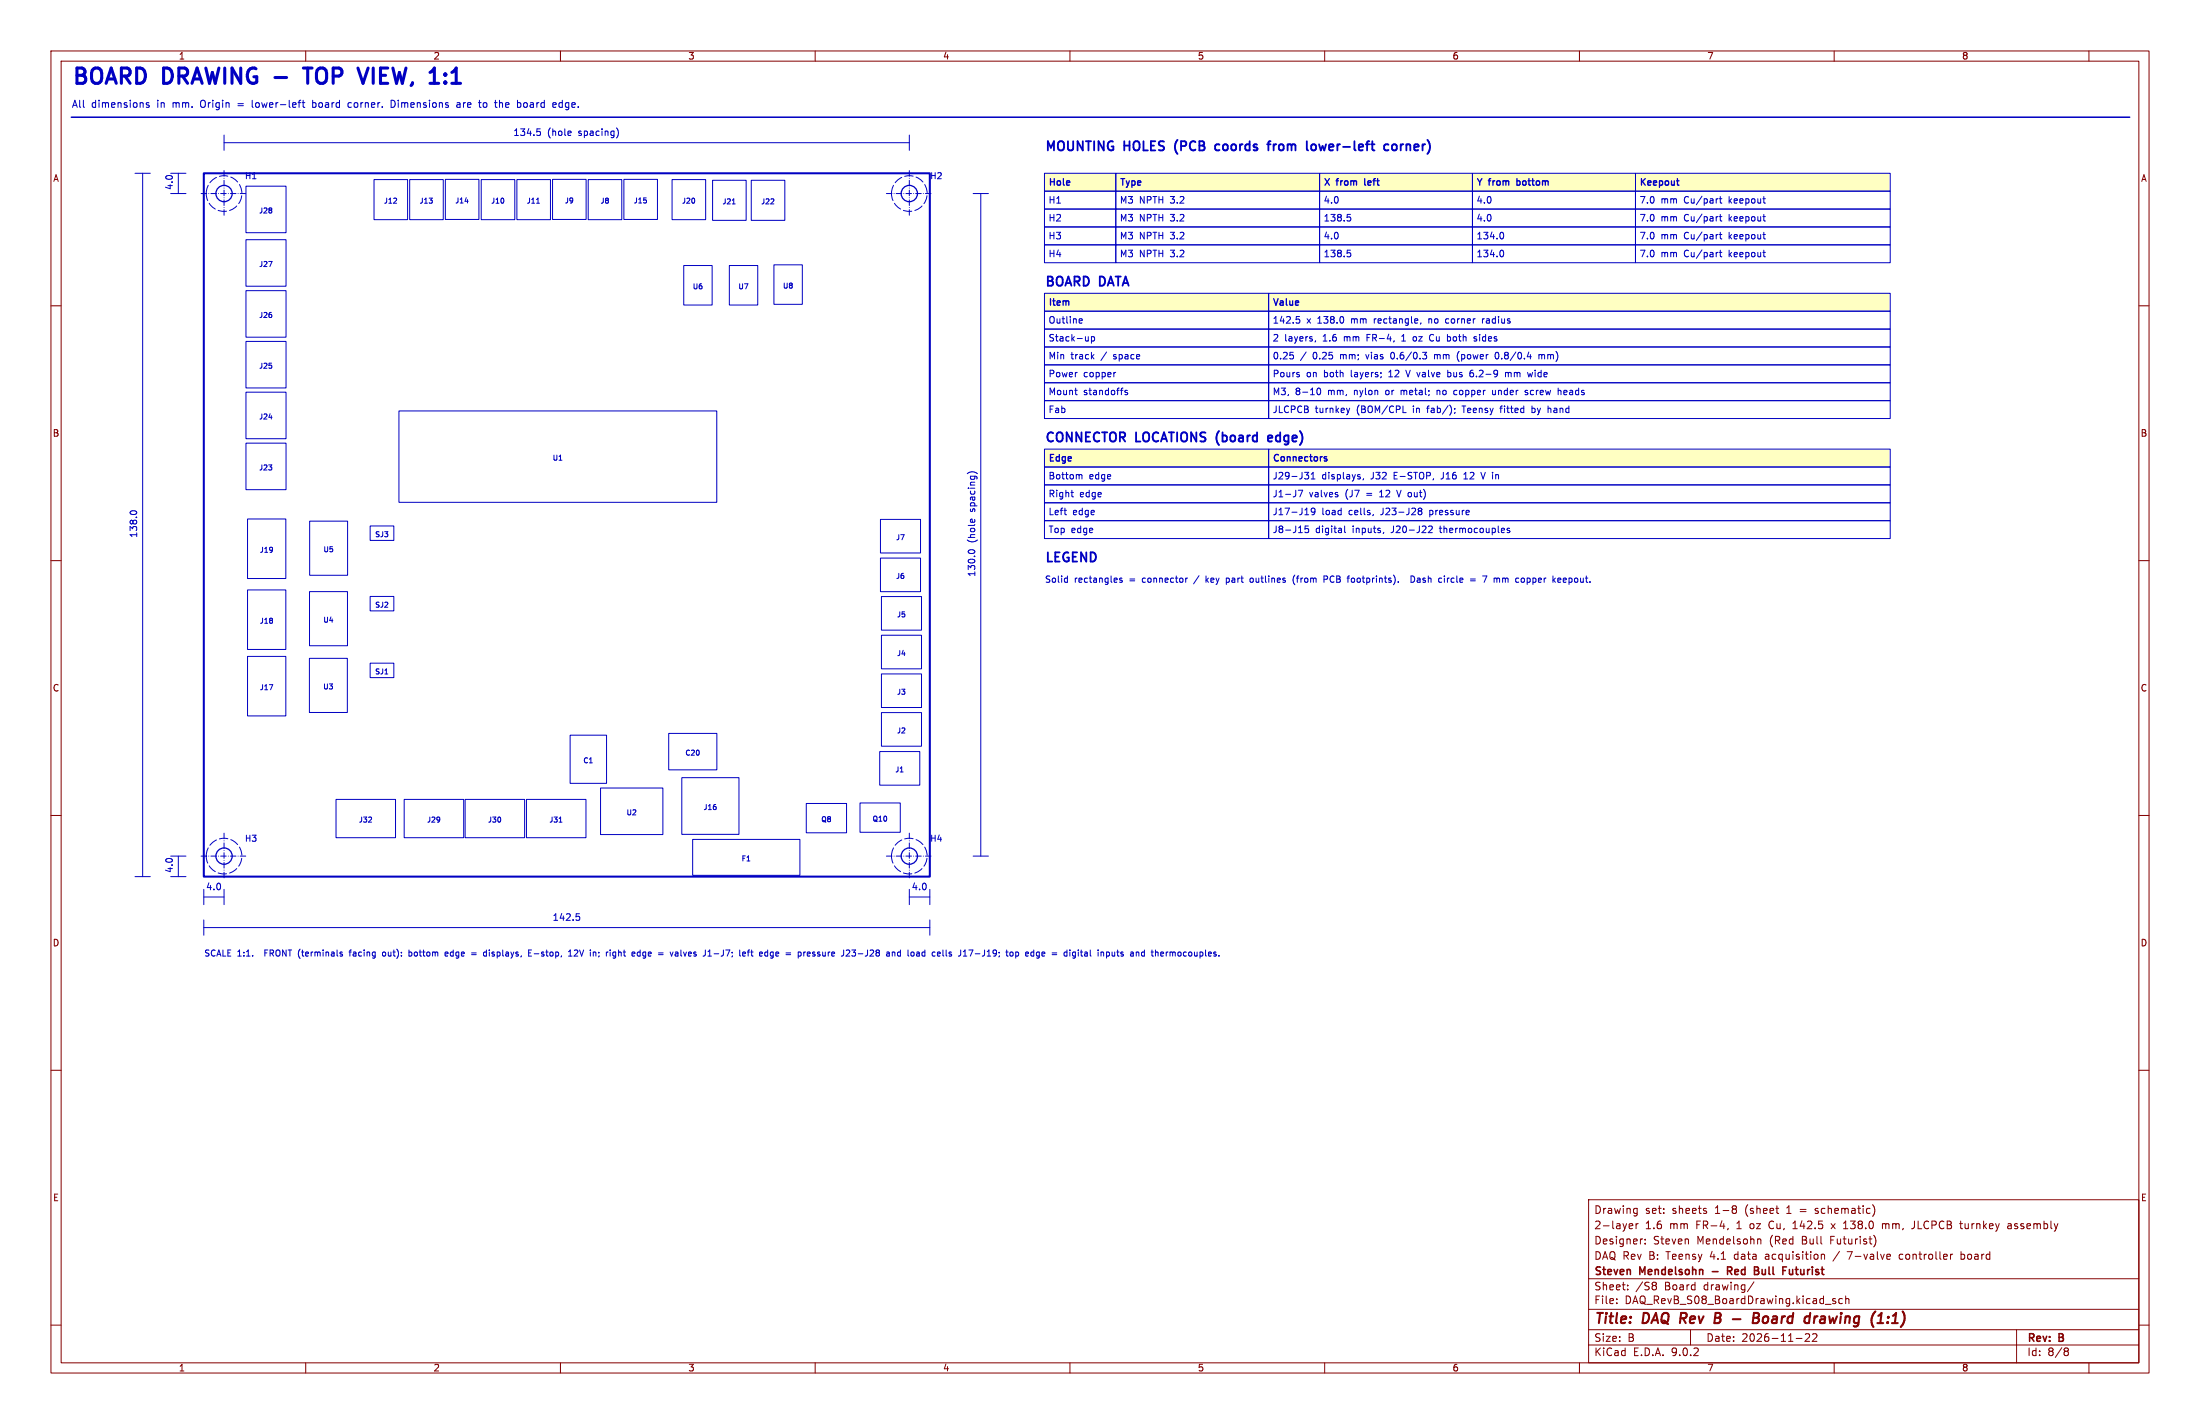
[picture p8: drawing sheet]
<svg xmlns="http://www.w3.org/2000/svg" width="432mm" height="279mm" viewBox="0 0 432 279" stroke-linecap="round" stroke-linejoin="round" font-family="sans-serif">
<g fill="none" stroke="#840000" stroke-width=".2">
<path d="M10 10h411.8v259.4h-411.8zM12 12h407.8v255.4h-407.8zM60 10v2M110 10v2M160 10v2M210 10v2M260 10v2M310 10v2M360 10v2M410 10v2M10 60h2M419.8 60h2"/>
<path d="M10 110h2M419.8 110h2M10 160h2M419.8 160h2M10 210h2M419.8 210h2M311.8 235.4h108v32h-108zM320.9 237.1l.4 .1M321.3 237.1v1.2l-.3 .3M321.3 238l-.4 .1M340.3 236.6l.4 .1 .1 .2-.3 .3M340.3 237.2h.2"/>
<path d="M340.5 237.2l.3 .2v.4l-.1 .2-.4 .1M352.2 239.8l-.3 .2M356.3 238l.1 .1M356.3 237.2v.3M362 239.9l.3-.3v1.5M367.6 236.4a1.76 1.76 0 0 1 0 2.2M375.8 239.6v1.1a.48 .48 0 0 1-.6 .4M10 260h2M311.8 256.9h108M311.8 250.9h108M317.3 255.6v.2M317.3 254.9v.1"/>
<path d="M319.5 252.9v.2M319.5 252.2v.1M319.8 241h.6M319.8 240.2l.5-.1 .2 .3-.7 .2M321.1 240.1v1M321.5 240.1l-.2 .1-.2 .2M322.3 243.1h.1M322.9 243.9v.2M322.9 243.2v.1M324.5 251.6l.5 .1 .1 .2-.3 .3M324.5 252.2h.3M324.8 252.2l.2 .2 .1 .4-.1 .2-.5 .1"/>
<path d="M339.2 241l-.2 .3M344.3 251.5l-1.3 1.9M345 243.2h.5l.1 .9M351.9 241.1h.9M357.5 246.2l.2-.1 .3 .1 .1 .9M359.4 240.1l.8 1M360.2 240.1l-.8 1M360.3 254.9l-.4-.1-.2 .2 .1 .2 .5 .2v.3h-.6M361 245.5l-1.2 1.9M361.6 254.9l-.4-.1-.3 .3 .1 .6h.6M361.8 241.1h.9M362.3 254.9l.2-.1 .3 .1 .1 .9"/>
<path d="M362.3 254.3v1.5M362.5 245.6h1M367.8 242.4a1.76 1.76 0 0 1 0 2.2M369.5 240.1v1M370 240.2l-.3-.1-.2 .1M370.8 246.1l.2 .3-.7 .2M371 247l-.2 .1M373.3 246.1l-.4 .1-.1 .2v.5l.5 .2M383.3 246.1l-.3 .1M384.9 246.2h.6M384.9 247h.6M384.9 245.6v1.5"/>
<path d="M394.1 240.2h.6l.1 .9M394.8 240.4l-.5 .1a.29 .29 0 0 0-.3 .3 .29 .29 0 0 0 .3 .3l.5-.1M419.8 260h2M60 267.4v2M110 267.4v2M160 267.4v2M210 267.4v2M260 267.4v2M310 267.4v2M311.8 263.9h108M311.8 260.9h108M331.8 260.9v3"/>
<path d="M352.5 262.6h1.2M354.3 261.8l.6-.1 .2 .1 .1 .3-.9 1.1h.9M355.8 261.8l.5-.1 .2 .1 .1 .3-.9 1.1h.9M360 267.4v2M395.8 260.9v6.5M405.4 264.5l.4 .1 .2 .2-.3 .3M405.4 265.1h.3M405.7 265.1l.2 .2 .1 .4-.2 .2-.4 .1M410 267.4v2"/>
</g>
<g fill="none" stroke="#840000" stroke-width=".4">
<path d="M336.6 258.6h.7M336.7 257.6h.7M337.3 258.6l.3 .1M337.4 259.5l-.9 .1M337.5 258.5l-.2 .1M340.1 258.8h1.5M344.1 258.6h.7M344.3 257.6l.8 .1a.51 .51 0 0 1 .1 .5 .51 .51 0 0 1-.4 .4l.3 .1a.58 .58 0 0 1-.3 .9h-.8zM346.7 258.3a.62 .62 0 0 0-.7 .4v.7l.6 .2M356.6 258.3h.1M357.5 258.8a.4 .4 0 0 0-.3 .4 .4 .4 0 0 0 .2 .4h.5M357.6 258.3l-.2 .1"/>
<path d="M370.5 259.4v.2M370.6 258.4v.2M371.3 259.6h1.2"/>
</g>
<path d="M339.4 249.4l.5 .7M339.8 248.6h-.7v1.5M339.8 249.3l-.7 .1M344.9 248.6l.2 .3v.2l-.2 .2a.4 .4 0 0 1 .3 .4 .4 .4 0 0 1-.3 .4h-.5M351.2 249.1l.1 .9 .3 .1 .3-.2" fill="none" stroke="#840000" stroke-width=".3"/>
<g fill="#ffffc2">
<path d="M219 34h40v3.5h-40z"/>
<path d="M205 57.6h44v3.5h-44z"/>
<path d="M205 34h14v3.5h-14z"/>
<path d="M249 88.1h122v3.5h-122z"/>
<path d="M289 34h32v3.5h-32z"/>
<path d="M259 34h30v3.5h-30z"/>
<path d="M249 57.6h122v3.5h-122z"/>
<path d="M205 88.1h44v3.5h-44z"/>
<path d="M321 34h50v3.5h-50z"/>
</g>
<g fill="none" stroke="#0000c2" stroke-width=".2">
<path d="M49.5 19.7v1.2l.2 .2M59 19.7l-.3 .2v1.2M59.5 19.7v1.2l.3 .2M61.4 19.7v1.4M77.4 19.9l-.6-.2v1.4l.6-.2M98 19.7v1.4M26.5 34h3M28 34v138M29.2 20.2l-.3-.1-.2 .2 .1 .2 .4 .2v.3h-.5M33.5 34h3M33.5 38h3M35 34v4"/>
<path d="M44 26.5v3M44 28h134.5M48.3 36.5h7.8v9.2h-7.8zM58.5 20.1h.5M59.3 20.1h.5M61.4 21l.4 .1M61.8 20.1l-.4 .1M68.8 20.1h-.2l-.3 .3 .1 .5 .4 .2M73.4 35.2h6.6v7.9h-6.6zM80.4 35.2h6.6v7.9h-6.6zM87.4 35.2h6.6v7.9h-6.6zM89.7 20.2h.5l.1 .9"/>
<path d="M90.3 20.5h-.5l-.2 .2 .2 .4 .5-.1M94.4 35.2h6.6v7.9h-6.6zM95 20.2l-.2 .2 .2 .6M98.4 20.1l-.4 .2M101.4 35.2h6.6v7.9h-6.6zM102.9 20.2l-.1 .2 .1 .6M105.3 39.9h.6M105.4 25.3h.6M105.5 25.8h.3l.3 .2-.1 .5-.5 .1M108.5 35.2h6.5v7.9h-6.5zM109 20.1l.2 .4-.7 .1M109.1 21l-.1 .1"/>
<path d="M110.2 20.1h-.2l-.3 .3 .1 .5 .4 .2M111.9 25.7l.2 .3-.6 .1M112 26.5l-.1 .1M115.5 35.2h6.5v7.9h-6.5zM121 25.1a1.49 1.49 0 0 1 0 2M122.5 35.2h6.5v7.9h-6.5zM131.9 35.2h6.6v7.9h-6.6zM139.9 35.4h6.6v7.8h-6.6zM147.5 35.4h6.5v7.8h-6.5zM178.5 26.5v3M191 38h3M192.5 38v130"/>
<path d="M205 37.5h14v3.5h-14zM205 34h14v3.5h-14zM219 34h40v3.5h-40zM219 37.5h40v3.5h-40zM259 37.5h30v3.5h-30zM259 34h30v3.5h-30zM289 34h32v3.5h-32zM289 37.5h32v3.5h-32zM321 34h50v3.5h-50zM321 37.5h50v3.5h-50zM337.1 39h.1M337.5 39h.5"/>
<path d="M337.6 38.6v1.1l.4 .2M48.3 57h7.8v9.2h-7.8zM48.3 47h7.8v9.2h-7.8zM134.2 52.1h5.6v7.7h-5.6zM143.2 52.1h5.5v7.7h-5.5zM143.7 40h.6M151.9 52h5.6v7.7h-5.6zM205 57.6h44v3.5h-44zM205 44.5h14v3.5h-14zM205 41h14v3.5h-14zM205 48h14v3.6h-14zM219 41h40v3.5h-40z"/>
<path d="M219 44.5h40v3.5h-40zM219 48h40v3.6h-40zM249 57.6h122v3.5h-122zM259 41h30v3.5h-30zM259 44.5h30v3.5h-30zM259 48h30v3.6h-30zM264.4 42.1h.7M264.4 49.1h.7M264.6 42.6h.3l.2 .2-.1 .5-.4 .1M264.6 49.6h.3l.2 .2-.1 .5-.4 .1M289 44.5h32v3.5h-32zM289 48h32v3.6h-32z"/>
<path d="M289 41h32v3.5h-32zM294.7 45.6a.69 .69 0 0 1 .4 .6 .69 .69 0 0 1-.4 .7M294.7 49.1a.69 .69 0 0 1 .4 .6 .69 .69 0 0 1-.4 .7M321 44.5h50v3.5h-50zM321 41h50v3.5h-50zM321 48h50v3.6h-50zM337.1 46h.1M337.1 42.5h.1M337.1 49.5h.1M337.5 46h.5M337.5 42.5h.5M337.5 49.5h.5"/>
<path d="M337.6 45.6v1.1l.4 .2M337.6 42.1v1.1l.4 .2M337.6 49.1v1.1l.4 .2M48.3 77h7.8v9.1h-7.8zM48.3 67h7.8v9.1h-7.8zM205 64.6h44v3.5h-44zM205 61.1h44v3.5h-44zM205 71.6h44v3.5h-44zM205 75.1h44v3.5h-44zM205 78.6h44v3.5h-44zM205 68.1h44v3.5h-44zM210.9 76.6h.5"/>
<path d="M211.3 77.4h.1M212 62.5l.4 .1v.3l-.6 .1M212.4 63.3l-.4 .1M213.6 66.1v.8M213.6 66.8l-.4 .1M214.2 66.1h.4l.2 .2-.1 .6h-.5M214.2 66.1v1.3M219 73.1h-.3M221.3 76.6h-.3l-.2 .2v.2l.5 .1v.3h-.5M249 61.1h122v3.5h-122zM249 78.6h122v3.5h-122zM249 64.6h122v3.5h-122z"/>
<path d="M249 68.1h122v3.5h-122zM249 71.6h122v3.5h-122zM249 75.1h122v3.5h-122zM253.2 69.1h.6M253.8 69.7l.1 .2-.1 .5M254.4 62.1h.7M254.6 62.6h.3l.2 .3-.1 .4-.4 .1M254.9 73.5l.2 .2-.2 .2M254.9 73.1h.1M258.2 66.9l-.1 .2M258.6 76.3l.2-.2a.69 .69 0 0 1 .4 .7 .69 .69 0 0 1-.4 .6l-.3-.4zM273.1 69.3l-.1 .3 .1 .7"/>
<path d="M275 76.6v.8M275.1 76.6l-.1 .1M275.1 66.9h.8M275.4 65.8l-.3 .2M275.9 72.6l.5 1.3M277.8 66.1h-.3l-.2 .2 .1 .5 .4 .1M278.9 63.3l-.1 .3M279.2 69.1h.8l-.4 .5 .3 .1 .1 .5-.2 .2h-.4M280.4 62.5v.9M280.5 62.6l-.1 .1M280.6 66.6l.2 .3h.3M281.1 65.6l-.3 .1-.2 .2"/>
<path d="M281.6 69.6v.8M281.9 69.6l-.3 .1M282.1 76.6v.8M282.4 76.6l-.3 .1M284.2 72.6v1.3M284.2 73.1h.5M284.2 73.9h.5M284.2 66.1h.4l.1 .2v.5l-.5 .1M284.2 62.5l-.4 .1-.1 .2 .1 .5 .4 .1M285.4 77.3l.4 .1M285.8 76.6l-.4 .1M286.4 68.9a1.49 1.49 0 0 0 0 2"/>
<path d="M286.9 79.7h.8M288.6 73.2l.4-.1 .2 .2M289.1 72.6l-.4 .1-.1 .2M289.2 73.8l-.2 .1h-.4M289.3 66.3l.6 .4-.2 .2h-.4M289.8 66.1h-.3l-.2 .1M291 62.5v.9M291.3 62.5l-.3 .3M292.9 76.6l.1 .8h.3l.2-.1M293.5 76.6v.8M294.1 69.4l-.2-.3a.69 .69 0 0 0-.5 .7 .69 .69 0 0 0 .5 .6l.2-.2M294.7 79.7l-.1 .1v1.2"/>
<path d="M295.5 73.2l.4-.1 .1 .2M295.5 73.1v.8M296 73.3v.6M296.4 73.1l-.4 .2M299.3 76.8l.6 .4-.2 .2h-.4M299.8 76.6h-.3l-.2 .2M300.7 79.7v1.3M300.8 73.1l-.2 .8-.3-.6M302 69.7l.4-.1 .2 .1M302 69.6v.8M302.6 69.7v.7M303 69.6l-.4 .1"/>
<path d="M306 76.6l.4 .2v.6M48.3 87h7.8v9.1h-7.8zM78.3 80.6h62.4v18h-62.4zM189.8 92.9a1.49 1.49 0 0 1 2 0M205 88.1h44v3.5h-44zM205 91.6h44v3.5h-44zM205 95.1h44v3.6h-44zM205 98.7h44v3.5h-44zM210.2 96.6h.5M210.4 97.4l.3 .1M211.9 93.2h.4l.1 .8M249 95.1h122v3.6h-122z"/>
<path d="M249 91.6h122v3.5h-122zM249 88.1h122v3.5h-122zM249 98.7h122v3.5h-122zM254.8 96.2h.9l-.6 1.3M256.1 92.7h.8l-.5 .5 .4 .1 .1 .4-.3 .3h-.4M257.4 94h.7M257.4 93l.3-.3v1.3M264.9 80.1l-.3 .9M266.9 93.6v.3M267.6 93.9l-.1 .3M274.1 96.2l.5 1.3M275.4 81h.6"/>
<path d="M285.5 80.2v.1M285.6 80.9l-.1 .2M287.3 94h.8M287.6 92.9l-.3 .1M290.7 92.7l.4 1.3M294.4 80.1h.5M300.7 80.9h.5M300.7 80.2h.5M304 80.1l.4 .2v.7M25.5 100.6a.69 .69 0 0 1 .7-.4 .69 .69 0 0 1 .6 .4M48.6 101.8h7.5v11.7h-7.5zM48.6 115.8h7.5v11.6h-7.5z"/>
<path d="M60.7 116.1h7.5v10.6h-7.5zM60.8 102.3h7.4v10.6h-7.4zM72.7 117h4.6v2.9h-4.6zM72.7 103.2h4.6v2.8h-4.6zM172.8 101.9h7.9v6.6h-7.9zM172.8 109.5h7.9v6.6h-7.9zM173 117.1h7.9v6.5h-7.9zM190 108.3a.69 .69 0 0 1 .7-.5 .69 .69 0 0 1 .6 .5M190.5 102l.3-.1 .1 .6M191.3 101.9v.1M205 102.2h44v3.5h-44zM208.8 100.1h.5"/>
<path d="M209.1 113.4l.4 .1M209.2 101h.1M209.5 113v1.3M209.5 114.2l-.4 .1M220.2 113.5l-.3-.1-.2 .2 .1 .2 .4 .1v.3h-.5M233.1 113.4l-.4 .3M236.7 113v1.3M236.8 113.8l.4 .5M237.2 113.4l-.5 .5M240.7 114.2l.4 .1M240.7 113.4v1.3M241.1 113.4l-.4 .1"/>
<path d="M245.9 113.5l-.3-.1-.3 .3 .2 .5 .4-.1M249 102.2h122v3.5h-122zM254.1 112.8a1.43 1.43 0 0 0 0 1.9M254.4 113.4h.5M256.1 101h.8M256.8 103.2h-.6l-.1 .6 .2-.1 .4 .1 .2 .2-.1 .4-.2 .1-.5-.1M258.1 100.3l-.3 .2-.3-.1-.1-.1v-.5l.4-.1 .3 .2-.1 .8-.2 .2-.3 .1M259.9 113.7l.6-.1v-.5l-.6-.1v1.3M263.9 103.2v1.1l.2 .2M265.3 114.2h.5M265.3 113.5h.5M269.5 100.9l-.1 .3"/>
<path d="M271.6 104.4l-.1 .3M276.9 113a.63 .63 0 0 1 .8 .6 .63 .63 0 0 1-.8 .7zM278.2 113.5h.5M278.6 100.3l-.3 .2v.3l.3 .2 .4-.1 .1-.1v-.3l-.3-.2M278.6 100.3l-.3-.3 .3-.3h.2l.3 .2-.3 .4M278.6 100.3h.2M278.6 113.8h-.3l-.2 .2 .1 .2 .4 .1M280.4 103.3l.5-.1 .2 .4-.8 .9h.8M284.1 113.4v.9M284.2 113.5l-.1 .2M288.6 113.6h1M288.6 114h1"/>
<path d="M291 113h.8l-.5 1.3M293.3 113.4v.9M293.3 113.5h.1M295.3 113.4l.2 .2M295.5 113.6v.7M295.8 113.4l-.3 .2M296.3 103.7l-.3-.1-.2 .2 .1 .2 .4 .1v.3h-.5M299.7 114.2h.5M299.7 113.5h.5M299.7 113.4v1.3M306.8 113.8l.6-.1v-.2l-.4-.1-.2 .2 .1 .6h.5M48.6 128.8h7.5v11.7h-7.5z"/>
<path d="M60.7 129.2h7.5v10.6h-7.5zM72.7 130.1h4.6v2.9h-4.6zM173 124.6h7.9v6.6h-7.9zM173 139.8h7.9v6.6h-7.9zM173 132.2h7.9v6.6h-7.9zM66 156.9h11.6v7.5h-11.6zM79.3 156.9h11.7v7.5h-11.7zM91.3 156.9h11.7v7.5h-11.7zM103.3 156.9h11.7v7.5h-11.7zM111.9 144.2h7.1v9.5h-7.1zM117.9 154.6h12.2v9.1h-12.2zM131.2 143.9h9.5v7.1h-9.5z"/>
<path d="M133.8 152.6h11.2v11.1h-11.2zM158.2 157.6h8v5.8h-8zM168.8 157.6h7.9v5.7h-7.9zM172.7 147.5h7.8v6.6h-7.8zM26.5 172h3M33.5 172h3M33.5 168h3M35 168v4M40 174.5v3M40 176h4M44 174.5v3M109.7 161.3h.6"/>
<path d="M113.1 179.3h.6M113.2 179.8h.3l.3 .2-.1 .5-.5 .1M135.9 164.7h21.1v7h-21.1zM178.5 174.5v3M178.5 176h4M182.5 174.5v3M191 168h3M40 180.5v3M40 182h142.5M66.9 187.2l.3 .1v.1l-.4 .2M66.9 186.8l.3 .1M68.5 186.8h.5"/>
<path d="M68.8 186.4l-.1 .2v1M75.6 186.9l-.3-.1-.2 .2 .1 .5h.4M80.3 186.9l.3-.1 .2 .2-.1 .5h-.4M80.3 186.4v1.2M87.4 187.2l.5-.1v-.2l-.4-.1-.1 .2v.5h.5M92.6 187h.9M92.6 187.3h.9M95.5 186.4v1.2M96 186.4v.1M96 186.8v.8M103.8 187h.4M104.3 186.4h-.5v1.2h.5"/>
<path d="M104.8 187.1h1M111.6 187.6h.7M111.6 186.7l.3-.3v1.2M112.7 186.5l.5-.1 .2 .3-.7 .9h.7M117.5 186.9v.1M117.6 187.5l-.1 .3M120.5 186.8l.3 .1M120.8 187.5l-.3 .1M120.8 186.8v1l-.4 .2M125.3 186.8l.3 .1M125.6 187.5l-.3 .1M125.6 186.4v1.2"/>
<path d="M126.2 187.9l.3 .1M126.6 186.8l-.3 .1-.1 .1v.5l.4 .1M131.5 186.8l.3 .8M133.6 186.4v1M134.2 186.8l.2 .8M140.2 187.1h.9M146.7 186.8h.4M147.1 186.4l-.3 .2v1M147.4 186.8h.4M147.5 186.4v1l.3 .2M151.6 186.8l.2 .1M151.8 186.8l-.1 1.1"/>
<path d="M151.8 187.5l-.2 .1M152.7 186.8l-.4 .2v.5l.4 .1M152.8 187.1l-.5 .1M157.8 186.8v.8M158 186.8l-.2 .2M159.9 187.3v.2M160.4 187.5l.4 .1M160.6 186.8l-.2 .2 .2 .2M168.4 187.1h1M176.3 187.5h.4M176.3 186.9h.4M176.7 186.4v1.2"/>
<path d="M178.2 186.4v1l.2 .2M182.5 180.5v3M191.4 187.1h.9M193.2 187.4l-.4 .2M201.3 187.2l.6-.1-.1-.2-.3-.1-.2 .2 .1 .5h.4M202.8 186.8l-.4 .1-.1 .1 .1 .5 .4 .1M206.5 187h.9M206.5 187.3h.9M211.6 186.4v.1M211.6 186.8v.8M212 186.8h.5M212.2 186.4v1"/>
<path d="M214 186.4v1M214 187.5l.2 .1M220 187.1l.4 .2 .1 .1-.2 .2-.3-.1M220 186.9h.4M227 186.8l.3 .2v.6M228.2 186.8l-.4 .2 .1 .5 .3 .1M228.4 187.1l-.6 .1M232.7 186.8l-.3 .1-.1 .1v.5l.4 .1"/>
</g>
<path d="M39.5 38h9M44 33.5v9M174 38h9M178.5 33.5v9M39.5 168h9M44 163.5v9M174 168h9M178.5 163.5v9" fill="none" stroke="#0000c2" stroke-width=".2" stroke-dasharray="1.1 .4 0 .4"/>
<path d="M14 23h404" fill="none" stroke="#0000c2" stroke-width=".3"/>
<path d="M267.9 35v1.3M297.7 35v1.3M297.7 36.3h.2M297.9 35.5h-.2M329.1 35.5h.4M329.4 36.3h.1M260.3 90l.2 .2-.2 .3M260.3 89.6l.1 .1" fill="none" stroke="#0000c2" stroke-width=".26"/>
<path d="M239.4 28.4l-.6-.1-.3 .4v.5l.2 .2h.7M248.7 28.3h.7M249.2 27.7h.2M250 28.3v1.2M250.3 28.3l-.3 .4M257.4 28.5l.6-.2 .3 .4v.5l-.2 .2-.4 .1-.3-.2M272.5 28.4l-.5-.1-.3 .4v.5l.1 .2h.7M273.3 28.5l.3-.2 .5 .2 .1 .7-.2 .2-.4 .1-.3-.2zM249.6 85.5l-.5-.1-.2 .3 .1 .8h.6M249.7 85.9l-.8 .1" fill="none" stroke="#0000c2" stroke-width=".36"/>
<path d="M59.5 13.4h1.8M60.4 13.4v3M87.4 16.1l.1 .1-.1 .2M87.4 14.5l.1 .1-.1 .2" fill="none" stroke="#0000c2" stroke-width=".6"/>
<g fill="none" stroke="#0000c2" stroke-width=".2" stroke-dasharray="1.7 .6">
<circle cx="44" cy="38" r="3.5"/>
<circle cx="178.5" cy="38" r="3.5"/>
<circle cx="44" cy="168" r="3.5"/>
<circle cx="178.5" cy="168" r="3.5"/>
</g>
<g fill="none" stroke="#0000c2" stroke-width=".25">
<circle cx="44" cy="38" r="1.6"/>
<circle cx="178.5" cy="38" r="1.6"/>
<circle cx="44" cy="168" r="1.6"/>
<circle cx="178.5" cy="168" r="1.6"/>
</g>
<path d="M40 34h142.5v138h-142.5z" fill="none" stroke="#0000c2" stroke-width=".4"/>
<g font-size="4.2" fill="#0000c2">
<text x="14" y="16.7">BOARD DRAWING -</text>
<text x="62.5" y="16.7">TOP</text>
<text x="74.4" y="16.7">VIEW,</text>
<text x="89.4" y="16.7">1:1</text>
</g>
<g font-size="2.8" fill="#840000">
<text x="312.8" y="260.3">Title:</text>
<text x="322.5" y="260.3">DAQ Rev</text>
<text x="338.2" y="260.3">B</text>
<text x="347.3" y="260.3">Board</text>
<text x="358.3" y="260.3">drawing</text>
<text x="372.1" y="260.3">(1:1)</text>
</g>
<g font-size="2.5" fill="#0000c2">
<text x="205" y="29.8">MOUNTING</text>
<text x="220.7" y="29.8">HOLES</text>
<text x="231.4" y="29.8">(PCB</text>
<text x="240.1" y="29.8">coords</text>
<text x="251.2" y="29.8">from</text>
<text x="259.4" y="29.8">lower-left</text>
<text x="275.4" y="29.8">corner)</text>
<text x="205" y="56.3">BOARD DATA</text>
<text x="205" y="86.9">CONNECTOR</text>
<text x="223" y="86.9">LOCATIONS (board</text>
<text x="250.4" y="86.9">edge)</text>
<text x="205" y="110.4">LEGEND</text>
</g>
<g font-size="2.1" fill="#840000">
<text x="312.8" y="238.4">Drawing</text>
<text x="322.9" y="238.4">set:</text>
<text x="328.3" y="238.4">sheets</text>
<text x="336.8" y="238.4">1-8</text>
<text x="342.8" y="238.4">(sheet</text>
<text x="351.1" y="238.4">1</text>
<text x="353.8" y="238.4">=</text>
<text x="357" y="238.4">schematic)</text>
<text x="312.8" y="244.4">Designer:</text>
<text x="312.8" y="241.4">2-layer</text>
<text x="322.9" y="241.4">1.6</text>
<text x="324.5" y="244.4">Steven</text>
<text x="327.8" y="241.4">mm</text>
<text x="333.1" y="241.4">FR-4,</text>
<text x="333.1" y="244.4">Mendelsohn</text>
<text x="341.1" y="241.4">1</text>
<text x="343.9" y="241.4">oz</text>
<text x="347.5" y="244.4">(Red</text>
<text x="347.7" y="241.4">Cu,</text>
<text x="352.6" y="241.4">142.5</text>
<text x="353.9" y="244.4">Bull</text>
<text x="359.7" y="244.4">Futurist)</text>
<text x="360.3" y="241.4">x</text>
<text x="362.9" y="241.4">138.0</text>
<text x="370.6" y="241.4">mm,</text>
<text x="376.6" y="241.4">JLCPCB</text>
<text x="386.3" y="241.4">turnkey</text>
<text x="395.7" y="241.4">assembly</text>
<text x="312.8" y="250.6">Steven</text>
<text x="312.8" y="247.4">DAQ Rev</text>
<text x="321.9" y="250.6">Mendelsohn</text>
<text x="323.7" y="247.4">B:</text>
<text x="327.2" y="247.4">Teensy</text>
<text x="335.9" y="247.4">4.1</text>
<text x="336.7" y="250.6">-</text>
<text x="340.3" y="250.6">Red</text>
<text x="340.8" y="247.4">data</text>
<text x="346.2" y="250.6">Bull</text>
<text x="347" y="247.4">acquisition</text>
<text x="352.4" y="250.6">Futurist</text>
<text x="363.5" y="247.4">7-valve</text>
<text x="373.8" y="247.4">controller</text>
<text x="386" y="247.4">board</text>
<text x="312.8" y="256.1">File:</text>
<text x="312.8" y="253.4">Sheet:</text>
<text x="318.9" y="256.1">DAQ_RevB_S08_BoardDrawing.kicad_sch</text>
<text x="321" y="253.4">/S8</text>
<text x="326.8" y="253.4">Board</text>
<text x="334.6" y="253.4">drawing/</text>
<text x="312.8" y="263.5">Size:</text>
<text x="319.5" y="263.5">B</text>
<text x="334.8" y="263.5">Date:</text>
<text x="341.8" y="263.5">2026-11-22</text>
<text x="397.8" y="263.7">Rev:</text>
<text x="404.2" y="263.7">B</text>
<text x="312.8" y="266.3">KiCad</text>
<text x="320.5" y="266.3">E.D.A.</text>
<text x="328.1" y="266.3">9.0.2</text>
<text x="397.8" y="266.3">Id:</text>
<text x="401.9" y="266.3">8/8</text>
</g>
<g font-size="1.9" fill="#0000c2">
<text x="14" y="21.2">All</text>
<text x="17.9" y="21.2">dimensions</text>
<text x="30.9" y="21.2">in</text>
<text x="34.1" y="21.2">mm.</text>
<text x="39.7" y="21.2">Origin</text>
<text x="47.2" y="21.2">=</text>
<text x="50.1" y="21.2">lower-left</text>
<text x="62.2" y="21.2">board</text>
<text x="69.4" y="21.2">corner.</text>
<text x="77.9" y="21.2">Dimensions</text>
<text x="91" y="21.2">are</text>
<text x="95.6" y="21.2">to</text>
<text x="98.9" y="21.2">the</text>
<text x="103.4" y="21.2">board</text>
<text x="110.6" y="21.2">edge.</text>
</g>
<g font-size="1.8" fill="#840000">
<text x="35" y="11.9">1</text>
<text x="85" y="11.9">2</text>
<text x="135" y="11.9">3</text>
<text x="185" y="11.9">4</text>
<text x="235" y="11.9">5</text>
<text x="285" y="11.9">6</text>
<text x="335" y="11.9">7</text>
<text x="385" y="11.9">8</text>
<text x="10.3" y="35.9">A</text>
<text x="420.1" y="35.9">A</text>
<text x="10.3" y="85.9">B</text>
<text x="420.1" y="85.9">B</text>
<text x="10.3" y="135.9">C</text>
<text x="420.1" y="135.9">C</text>
<text x="10.3" y="185.9">D</text>
<text x="420.1" y="185.9">D</text>
<text x="10.3" y="235.9">E</text>
<text x="420.1" y="235.9">E</text>
<text x="35" y="269.3">1</text>
<text x="85" y="269.3">2</text>
<text x="135" y="269.3">3</text>
<text x="185" y="269.3">4</text>
<text x="235" y="269.3">5</text>
<text x="285" y="269.3">6</text>
<text x="335" y="269.3">7</text>
<text x="385" y="269.3">8</text>
</g>
<g font-size="1.8" fill="#0000c2">
<text x="100.7" y="26.8">134.5</text>
<text x="107.4" y="26.8">(hole</text>
<text x="113.6" y="26.8">spacing)</text>
<text x="34" y="37.4" transform="rotate(-90 34 37.4)">4.0</text>
<text x="205.7" y="40.1">H1</text>
<text x="205.7" y="36.8">Hole</text>
<text x="219.7" y="36.8">Type</text>
<text x="219.7" y="40.1">M3</text>
<text x="223.6" y="40.1">NPTH</text>
<text x="229.8" y="40.1">3.2</text>
<text x="259.7" y="40.1">4.0</text>
<text x="259.7" y="36.8">X</text>
<text x="262.4" y="36.8">from</text>
<text x="268.4" y="36.8">left</text>
<text x="289.7" y="36.8">Y</text>
<text x="289.7" y="40.1">4.0</text>
<text x="292.3" y="36.8">from</text>
<text x="298.3" y="36.8">bottom</text>
<text x="321.7" y="36.8">Keepout</text>
<text x="321.7" y="40.1">7.0</text>
<text x="326" y="40.1">mm</text>
<text x="330.6" y="40.1">Cu/part</text>
<text x="339.6" y="40.1">keepout</text>
<text x="205.7" y="47.2">H3</text>
<text x="205.7" y="43.7">H2</text>
<text x="219.7" y="43.7">M3</text>
<text x="219.7" y="47.2">M3</text>
<text x="223.6" y="43.7">NPTH</text>
<text x="223.6" y="47.2">NPTH</text>
<text x="229.8" y="43.7">3.2</text>
<text x="229.8" y="47.2">3.2</text>
<text x="259.7" y="43.7">138.5</text>
<text x="259.7" y="47.2">4.0</text>
<text x="289.7" y="47.2">134.0</text>
<text x="289.7" y="43.7">4.0</text>
<text x="321.7" y="47.2">7.0</text>
<text x="321.7" y="43.7">7.0</text>
<text x="326" y="47.2">mm</text>
<text x="326" y="43.7">mm</text>
<text x="330.6" y="47.2">Cu/part</text>
<text x="330.6" y="43.7">Cu/part</text>
<text x="339.6" y="47.2">keepout</text>
<text x="339.6" y="43.7">keepout</text>
<text x="205.7" y="50.7">H4</text>
<text x="219.7" y="50.7">M3</text>
<text x="223.6" y="50.7">NPTH</text>
<text x="229.8" y="50.7">3.2</text>
<text x="259.7" y="50.7">138.5</text>
<text x="289.7" y="50.7">134.0</text>
<text x="321.7" y="50.7">7.0</text>
<text x="326" y="50.7">mm</text>
<text x="330.6" y="50.7">Cu/part</text>
<text x="339.6" y="50.7">keepout</text>
<text x="205.7" y="63.7">Outline</text>
<text x="205.7" y="60.3">Item</text>
<text x="249.7" y="60.3">Value</text>
<text x="249.7" y="63.7">142.5</text>
<text x="256.5" y="63.7">x</text>
<text x="258.7" y="63.7">138.0</text>
<text x="265.5" y="63.7">mm</text>
<text x="270.1" y="63.7">rectangle,</text>
<text x="281" y="63.7">no</text>
<text x="284.6" y="63.7">corner</text>
<text x="291.9" y="63.7">radius</text>
<text x="205.7" y="67.2">Stack-up</text>
<text x="205.7" y="70.7">Min</text>
<text x="210.2" y="70.7">track</text>
<text x="216.2" y="70.7">/</text>
<text x="218.8" y="70.7">space</text>
<text x="249.7" y="67.2">2</text>
<text x="249.7" y="70.7">0.25</text>
<text x="252.1" y="67.2">layers,</text>
<text x="255.2" y="70.7">/</text>
<text x="257.8" y="70.7">0.25</text>
<text x="259.8" y="67.2">1.6</text>
<text x="263.3" y="70.7">mm;</text>
<text x="264" y="67.2">mm</text>
<text x="268.6" y="70.7">vias</text>
<text x="268.7" y="67.2">FR-4,</text>
<text x="273.6" y="70.7">0.6/0.3</text>
<text x="275.8" y="67.2">1</text>
<text x="278.2" y="67.2">oz</text>
<text x="281.6" y="67.2">Cu</text>
<text x="282.3" y="70.7">mm</text>
<text x="285.3" y="67.2">both</text>
<text x="287" y="70.7">(power</text>
<text x="290.7" y="67.2">sides</text>
<text x="294.7" y="70.7">0.8/0.4</text>
<text x="303.4" y="70.7">mm)</text>
<text x="205.7" y="74.2">Power</text>
<text x="205.7" y="77.7">Mount</text>
<text x="212.6" y="74.2">copper</text>
<text x="212.6" y="77.7">standoffs</text>
<text x="249.7" y="74.2">Pours</text>
<text x="249.7" y="77.7">M3,</text>
<text x="254.2" y="77.7">8-10</text>
<text x="256.4" y="74.2">on</text>
<text x="259.9" y="74.2">both</text>
<text x="260.7" y="77.7">mm,</text>
<text x="265.4" y="74.2">layers;</text>
<text x="266" y="77.7">nylon</text>
<text x="272.4" y="77.7">or</text>
<text x="273" y="74.2">12</text>
<text x="275.6" y="77.7">metal;</text>
<text x="276.7" y="74.2">V valve</text>
<text x="282.8" y="77.7">no</text>
<text x="285.1" y="74.2">bus</text>
<text x="286.4" y="77.7">copper</text>
<text x="289.7" y="74.2">6.2-9</text>
<text x="294.1" y="77.7">under</text>
<text x="296.9" y="74.2">mm</text>
<text x="300.8" y="77.7">screw</text>
<text x="301.5" y="74.2">wide</text>
<text x="307.4" y="77.7">heads</text>
<text x="205.7" y="81.2">Fab</text>
<text x="249.7" y="81.2">JLCPCB</text>
<text x="258.1" y="81.2">turnkey</text>
<text x="266.4" y="81.2">(BOM/CPL</text>
<text x="277.6" y="81.2">in</text>
<text x="280.6" y="81.2">fab/);</text>
<text x="287.7" y="81.2">Teensy</text>
<text x="295.3" y="81.2">fitted</text>
<text x="301.7" y="81.2">by</text>
<text x="305" y="81.2">hand</text>
<text x="205.7" y="90.9">Edge</text>
<text x="205.7" y="94.3">Bottom</text>
<text x="213.8" y="94.3">edge</text>
<text x="249.7" y="94.3">J29-J31</text>
<text x="249.7" y="90.9">Connectors</text>
<text x="259.4" y="94.3">displays,</text>
<text x="269.2" y="94.3">J32</text>
<text x="273.8" y="94.3">E-STOP,</text>
<text x="283.3" y="94.3">J16</text>
<text x="288" y="94.3">12</text>
<text x="291.6" y="94.3">V in</text>
<text x="191.5" y="100.3" transform="rotate(-90 191.5 100.3)">spacing)</text>
<text x="205.7" y="97.8">Right</text>
<text x="205.7" y="101.3">Left</text>
<text x="210.5" y="101.3">edge</text>
<text x="211.9" y="97.8">edge</text>
<text x="249.7" y="97.8">J1-J7</text>
<text x="249.7" y="101.3">J17-J19</text>
<text x="257" y="97.8">valves</text>
<text x="259.4" y="101.3">load</text>
<text x="264.1" y="97.8">(J7</text>
<text x="264.8" y="101.3">cells,</text>
<text x="268.4" y="97.8">=</text>
<text x="271.2" y="97.8">12</text>
<text x="271.3" y="101.3">J23-J28</text>
<text x="274.9" y="97.8">V out)</text>
<text x="281" y="101.3">pressure</text>
<text x="27" y="105.6" transform="rotate(-90 27 105.6)">138.0</text>
<text x="191.5" y="106.5" transform="rotate(-90 191.5 106.5)">(hole</text>
<text x="205.7" y="104.8">Top</text>
<text x="210.2" y="104.8">edge</text>
<text x="249.7" y="104.8">J8-J15</text>
<text x="258.2" y="104.8">digital</text>
<text x="265.6" y="104.8">inputs,</text>
<text x="273.3" y="104.8">J20-J22</text>
<text x="283.1" y="104.8">thermocouples</text>
<text x="191.5" y="113.3" transform="rotate(-90 191.5 113.3)">130.0</text>
<text x="34" y="171.4" transform="rotate(-90 34 171.4)">4.0</text>
<text x="40.3" y="174.7">4.0</text>
<text x="178.8" y="174.7">4.0</text>
<text x="108.4" y="180.8">142.5</text>
</g>
<g font-size="1.7" fill="#0000c2">
<text x="48" y="35.2">H1</text>
<text x="182.5" y="35.2">H2</text>
<text x="205" y="114.4">Solid</text>
<text x="210.9" y="114.4">rectangles</text>
<text x="221.8" y="114.4">=</text>
<text x="224.5" y="114.4">connector</text>
<text x="234.9" y="114.4">/</text>
<text x="237.3" y="114.4">key</text>
<text x="241.5" y="114.4">part</text>
<text x="246.5" y="114.4">outlines</text>
<text x="255.1" y="114.4">(from</text>
<text x="261.3" y="114.4">PCB</text>
<text x="266.2" y="114.4">footprints).</text>
<text x="279" y="114.4">Dash</text>
<text x="284.7" y="114.4">circle</text>
<text x="293.8" y="114.4">7</text>
<text x="296.2" y="114.4">mm</text>
<text x="300.7" y="114.4">copper</text>
<text x="308.1" y="114.4">keepout.</text>
<text x="48" y="165.2">H3</text>
<text x="182.5" y="165.2">H4</text>
<text x="40" y="187.8">SCALE 1:1.</text>
<text x="52.3" y="187.8">FRONT (terminals</text>
<text x="69.4" y="187.8">facing</text>
<text x="76" y="187.8">out):</text>
<text x="81.4" y="187.8">bottom</text>
<text x="88.8" y="187.8">edge</text>
<text x="94.1" y="187.8">=</text>
<text x="96.7" y="187.8">displays,</text>
<text x="105.8" y="187.8">E-stop,</text>
<text x="113.9" y="187.8">12V</text>
<text x="118.3" y="187.8">in;</text>
<text x="121.7" y="187.8">right</text>
<text x="127" y="187.8">edge</text>
<text x="132.3" y="187.8">=</text>
<text x="134.9" y="187.8">valves</text>
<text x="141.6" y="187.8">J1-J7;</text>
<text x="148.9" y="187.8">left</text>
<text x="153.1" y="187.8">edge</text>
<text x="158.4" y="187.8">=</text>
<text x="161.1" y="187.8">pressure</text>
<text x="169.9" y="187.8">J23-J28</text>
<text x="178.9" y="187.8">and</text>
<text x="183.3" y="187.8">load</text>
<text x="188.3" y="187.8">cells</text>
<text x="193.7" y="187.8">J17-J19;</text>
<text x="203.3" y="187.8">top</text>
<text x="207.3" y="187.8">edge</text>
<text x="212.6" y="187.8">=</text>
<text x="215.2" y="187.8">digital</text>
<text x="222.1" y="187.8">inputs</text>
<text x="228.7" y="187.8">and</text>
<text x="233.1" y="187.8">thermocouples.</text>
</g>
<g font-size="1.4" fill="#0000c2">
<text x="75.2" y="40.1">J12</text>
<text x="82.2" y="40.1">J13</text>
<text x="89.2" y="40.1">J14</text>
<text x="96.3" y="40.1">J10</text>
<text x="103.3" y="40.1">J11</text>
<text x="110.8" y="40.1">J9</text>
<text x="117.8" y="40.1">J8</text>
<text x="124.3" y="40.1">J15</text>
<text x="133.7" y="40.1">J20</text>
<text x="141.7" y="40.3">J21</text>
<text x="149.3" y="40.3">J22</text>
<text x="50.7" y="42.1">J28</text>
<text x="50.7" y="52.6">J27</text>
<text x="135.9" y="57">U6</text>
<text x="144.8" y="57">U7</text>
<text x="153.6" y="56.8">U8</text>
<text x="50.7" y="62.6">J26</text>
<text x="50.7" y="72.5">J25</text>
<text x="50.7" y="82.5">J24</text>
<text x="50.7" y="92.5">J23</text>
<text x="108.4" y="90.6">U1</text>
<text x="73.5" y="105.6">SJ3</text>
<text x="175.8" y="106.2">J7</text>
<text x="50.9" y="108.6">J19</text>
<text x="63.4" y="108.5">U5</text>
<text x="175.8" y="113.8">J6</text>
<text x="73.5" y="119.4">SJ2</text>
<text x="50.9" y="122.6">J18</text>
<text x="63.3" y="122.4">U4</text>
<text x="175.9" y="121.3">J5</text>
<text x="175.9" y="128.9">J4</text>
<text x="50.9" y="135.6">J17</text>
<text x="63.3" y="135.5">U3</text>
<text x="73.5" y="132.5">SJ1</text>
<text x="175.9" y="136.5">J3</text>
<text x="114.4" y="150">C1</text>
<text x="134.4" y="148.5">C20</text>
<text x="175.9" y="144.1">J2</text>
<text x="175.6" y="151.7">J1</text>
<text x="70.3" y="161.6">J32</text>
<text x="83.7" y="161.6">J29</text>
<text x="95.7" y="161.6">J30</text>
<text x="107.7" y="161.6">J31</text>
<text x="122.9" y="160.2">U2</text>
<text x="138" y="159.1">J16</text>
<text x="161.1" y="161.5">Q8</text>
<text x="171.1" y="161.4">Q10</text>
<text x="145.4" y="169.2">F1</text>
</g>
</svg>
